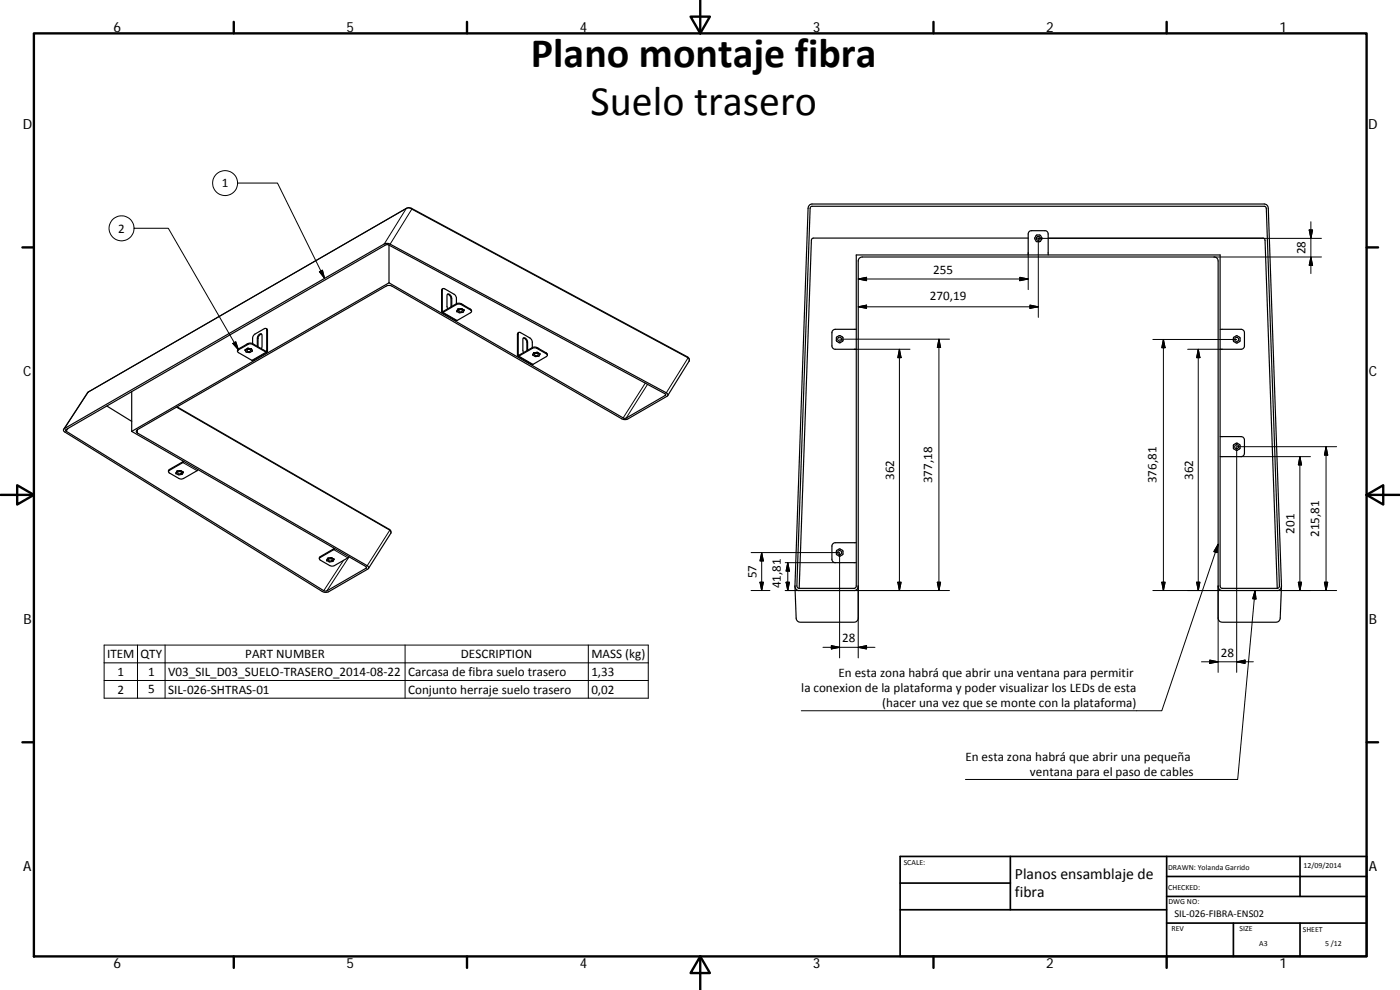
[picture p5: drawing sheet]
<svg xmlns="http://www.w3.org/2000/svg" width="420mm" height="297mm" viewBox="0 0 420 297" stroke-linecap="round" stroke-linejoin="round" font-family="sans-serif">
<g fill="none" stroke="#000" stroke-width=".36">
<path d="M116.7 73.5v11.4M243.3 62.1l.4-.2 136 .1 .3 .5 4 113.3-.2 .5-.4 .2h-16.6l-.6-.5v-99.5h-109.2v99.5l-.6 .5-16.9-.1-.3-.6 3.9-113.3zM308.6 71.4h-64.5l-.5 .4-3.8 104.7M308.6 76.5v-6.5l.4-.6 .6-.2h4l.8 .4 .2 .6v6.3M311 70.6h1.3l.4 1-.4 .8h-1.3l-.5-1zM311 71.4h1.2M314.6 71.4h64.5l.5 .4 3.7 104.7M79.9 98.6l.4 .5-.1 6.6h-.3l-4.7-2.5-.6 .1-3 1.7-.3 .5 4.4 2.7 4.4-2.5M116.7 84.9l70.4 40.6h.8l11.8-6.9-.2-.5-83.3-44.7-96.5 55.5 .2 .5 77.3 47.8 .6 .2 12-6.9 .2-.4-70.5-40.7M116.7 84.9l-77.2 44.5M132.9 86.6l.5 .1 3.2 1.8 .4 .8v1.8l-4.2 2.4zM133 86.6l-.5 .6 .1 6.5h.4l4-2.3 .6-.2 .8 .2 2.8 1.6 .3 .5-4.4 2.7-4.4-2.5"/>
<path d="M134.3 88.3a1.34 1.34 0 0 1 1 1.3v2.5M135.6 92v-2.5a1.05 1.05 0 0 0-1.4-1.1l-.1 3.6 .3 .6M137 91.1h1.4l2.9 1.8 .2 .5M137.4 92.8l-.2 .7a1.58 1.58 0 0 0 1.9 .1l.2-.5M137.4 92.8h.1M137.5 92.7l-.1 .1M137.7 93.1a.57 .57 0 0 1 .6-.3 .57 .57 0 0 1 .4 .6 .59 .59 0 0 1-.6 .2 .59 .59 0 0 1-.4-.5zM138.4 92.6h.2M138.4 92.6l-.9 .1M138.4 92.6h.1M138.5 92.6h.1M138.6 92.6l.6 .4"/>
<path d="M138.6 92.6h.1M138.7 91.3l.3 .2M139.2 93l.1 .1M139.3 93.1h.1M155.7 99.8l.4-.1 3.1 1.8 .5 1 .1 1.8-4.2 2.4zM155.7 99.7l-.4 .6v6.3l.2 .3 4.8-2.5h.7l3 1.8 .3 .4-.3 .4-4.2 2.4-4.4-2.5M257 98.8h-6.5l-.6 .4-.2 .6v4l.4 .8 .6 .2h6.3M366.2 98.8h6.5l.5 .4 .3 .6v4l-.4 .8-.6 .2h-6.3M39.5 117.5v11.9M73.6 105.1h.1M73.6 105.1l.2 .5a1.51 1.51 0 0 0 1.9-.2v-.1M73.6 104.9v.2"/>
<path d="M74.2 103.2l-.3 .2M74.2 104.9a.49 .49 0 0 1 .7-.2 .49 .49 0 0 1 .2 .7 .49 .49 0 0 1-.7 .2 .49 .49 0 0 1-.2-.7zM74.3 104.6l-.7 .3M74.3 104.5v.1M74.3 104.5h.1M74.5 104.5h-.2M74.5 104.5l-.2 .1M74.5 104.5l.8 .2M74.5 104.5h.1M75.3 104.7l.2 .1M75.3 104.7h.1M75.5 104.7l.2 .6"/>
<path d="M75.5 104.8l.2 .5M75.5 104.8h.1M75.8 103.1l-.6-.2-.8 .2-2.8 1.6-.3 .7M76.4 100.4l3-1.8 .6 .1v6.7l-4.2-2.3v-1.8zM77.2 103.9v-2.4a1.02 1.02 0 0 1 1.3-1.2l.1 3.6-.1 .7M78.5 100.3a1.34 1.34 0 0 0-1.1 1.3v2.4M157 101.5a1.24 1.24 0 0 1 1.1 1.3v2.4M158.3 105.1v-2.4a.9 .9 0 0 0-.3-1.1 .9 .9 0 0 0-1.1 0v3.5l.2 .7M159.8 104.3l1.2-.1 3 1.7 .3 .7M159.9 106.4v.1M160.1 106l-.2 .5M160.1 105.9v.1"/>
<path d="M160.2 105.9h-.1M160.3 105.9h-.1M160.3 105.9l-.2 .1M160.3 105.9h.1M160.4 106.2a.6 .6 0 0 1 .7-.2 .6 .6 0 0 1 .4 .5 .59 .59 0 0 1-.6 .3 .59 .59 0 0 1-.5-.6zM161.1 105.8h.3M161.1 105.8l-.8 .1M161.1 105.7l-.8 .2M161.1 105.7v.1M161.1 105.7l.3 .1M161.2 105.7l.1 .1M161.4 105.8l.6 .4"/>
<path d="M161.4 104.4l.3 .2M162 106.2v.1M162 106.3l-.2 .5a1.46 1.46 0 0 1-1.9-.3M200.4 118.7l6.4-10.3a.92 .92 0 0 0-.4-1.3l-82.9-44.6-1-.2-95.9 55.3-7.5 11.2M251.1 101.1l.8-.4 1 .4 .1 1.1-1.1 .6-.9-.6zM370.3 101.2l1-.4 .7 .4v1.3l-1 .4-.7-.4zM19.2 128.7l96.1-55.5 .6-.2 1.2 .3 82.9 44.6a.58 .58 0 0 1 .4 .4 .58 .58 0 0 1-.3 .6l-11.7 6.8-.7 .2-.9-.1-69.2-40-1-.2-.7 .2-75 43.4v.5l.3 .2 69 39.8a.56 .56 0 0 1 .4 .5 .56 .56 0 0 1-.3 .6l-11.7 6.8-.9 .1-1-.2-77.3-47.9-.3-.4zM32.1 121.8l7.4 4.6M53.1 122.1l63.7 36.7a.92 .92 0 0 1 .4 1.3l-6.6 10.5M55 138.4l-4.3 2.5-.1 .6M55.2 138.5l-4.5 2.7v.6l3 1.8 .8 .1 4.9-2.8M366.2 131h6.3l.6 .2 .4 .8v4l-.4 .8-.6 .2h-6.3"/>
<path d="M370.3 133.4l1-.4 .7 .4v1.3l-1 .4-.7-.4zM53.1 141.5l-.2 .6a1.58 1.58 0 0 0 1.8 .1l.3-.4M53.1 141.4v.1M53.2 141.4h.1M53.2 141.4l-.1 .1M53.3 141.7a.53 .53 0 0 1 .7-.3 .53 .53 0 0 1 .3 .7 .57 .57 0 0 1-.6 .1 .57 .57 0 0 1-.4-.5zM54 141.2h.1M54 141.2h.3M54 141.2l-.8 .2M54.1 141.2h.1M54.3 141.2l.6 .4M54.9 141.6l.1 .2"/>
<path d="M54.9 141.6l.1 .1M55 141.7v.1M98.3 167.6l-.1 .6a1.51 1.51 0 0 0 1.8 .2l.2-.5M98.5 167.5l-.2 .1M98.7 167.7a.49 .49 0 0 1 .7-.2 .49 .49 0 0 1 .2 .7 .49 .49 0 0 1-.7 .2 .49 .49 0 0 1-.2-.7zM99.3 167.3l.3 .1M99.3 167.3l-.8 .2M99.4 167.3h.1M99.6 167.4h.1M99.6 167.4l.6 .3M99.6 167.4l.6 .4M100.2 167.7v.2"/>
<path d="M100.2 167.7v.1M100.2 167.8v.1M100.3 164.5l-4.2 2.5-.2 .7M100.5 164.6l-4.5 2.7-.1 .5 3.1 1.9 .8 .2 4.9-2.9M238.6 175.9l.3 9.5a1.23 1.23 0 0 0 1.2 1.3h16.3a1.26 1.26 0 0 0 1.2-1.3v-107.1l.2-.8 1-.4h105.6l.9 .4 .3 .8v107.1a1.22 1.22 0 0 0 1.2 1.3h16.2a1.23 1.23 0 0 0 1.2-1.3l.4-9.5M251.1 165.1l.8-.4 1 .4 .1 1.1-1.1 .7-.9-.7zM257 162.8l-6.5 .1-.6 .3-.2 .6v4l.4 .8 .6 .2h6.3M365.6 175.8a1.24 1.24 0 0 0 1.2 1.4h16.6a1.28 1.28 0 0 0 1.2-1.4l-4-113.3a1.27 1.27 0 0 0-1.2-1.3h-135.7a1.31 1.31 0 0 0-1.2 1.3l-3.9 113.3a1.25 1.25 0 0 0 1.2 1.4h16.6a1.24 1.24 0 0 0 1.2-1.4"/>
<circle cx="311.6" cy="71.5" r=".6"/>
<circle cx="252" cy="101.8" r=".6"/>
<circle cx="371.2" cy="101.8" r=".61"/>
<circle cx="371.1" cy="134.1" r=".6"/>
<circle cx="252" cy="165.8" r=".6"/>
</g>
<g fill="none" stroke="#000" stroke-width=".3">
<path d="M71.3 54.9a3.7 3.7 0 0 1-5.5 3.3 3.7 3.7 0 0 1-.3-6.4 3.7 3.7 0 0 1 5.8 2.7v.4h12l14.1 28.6M40.2 68.5a3.8 3.8 0 0 1-5.3 3.5 3.8 3.8 0 0 1-.8-6.3 3.8 3.8 0 0 1 6 1.9l.1 .9h10.3l21.1 36.5v-.3M115.3 73.2l6.6-10.7-95.7 55.4M122 62.5l.9-.1 .7 .4-6.5 10.5M123.5 62.5l.1 .3 82.9 44.6-6.5 10.5M308.6 75.9v11M364.4 77.1h32.2M392.9 69h1l-.5 2.5zM393.4 66.5v15.6M393.4 77.1l.5 2.5h-1zM396.6 71.5h-85v23.7M80 99l.3 .1"/>
<path d="M95.9 81.5l.9-.4 .6 2.4zM132.5 93.5h.5v.2l4.2 2.5M132.7 87.1l-.2 .1M135.6 89.5l-.3 .1M137 91.1v.3M138.4 91.1v.3M141.2 92.8v.2M257.6 92.1l2.5-.6v1zM257.6 83.7l2.5-.5v1zM257.6 92.1h54M257.6 83.7h51M306.1 83.2l2.5 .5-2.5 .5z"/>
<path d="M309.1 91.5l2.5 .6-2.5 .4zM26.6 117.6l-7.3 11M69.9 103.1l.8-.5 .9 2.4zM74.4 103.1v.3M75.8 103.1v.3M77.2 101.5l.2 .1M80.3 105.4l-.3-.1-.1 .4-4.3 2.4M155.3 106.6h.4v.2l4.3 2.5M155.5 100.2l-.2 .1M158.3 102.7l-.2 .1M159.8 104.3v.2M161.2 104.3v.2"/>
<path d="M164 105.9v.3M193.7 114.9l-6.7 10.5M194.3 115.3l-6.4 10.2M199.8 118.4l-.2 .3M206.4 107.1l.5 .8-.1 .5M252 101.8h33M256.4 104.8h16.7M269.9 104.8v72.4M269.9 104.8l.5 2.5h-1zM281.8 101.8v75.4M281.8 101.8l.5 2.5h-1zM346 101.9h25.1"/>
<path d="M349.2 101.9v75.3M349.2 101.9l.5 2.4h-1zM356.4 104.8h10.4M359.6 104.8v72.4M359.6 104.8l.5 2.5h-1zM20.4 128.5l-.5 .9M41.2 128.9v1M53 122.2l64 36.9 .3 .5-.1 .5M54.9 138.5v.3l4.2 2.4M372.5 137h20.8M390.1 137l.5 2.5h-1zM390.1 137v40.2"/>
<path d="M398 134l.5 2.5h-1zM398 134v43.2M401.1 134h-30v67.7M50.9 140.9v.2M116.8 158.8l.2 .3-6.8 10.6M96.1 167v.3M100.2 164.7v.2l4.2 2.5M103.1 168.1l-5.9 9.1M104.8 167.1l-6.7 10.2M110 170.2l-.2 .3M225.4 165.8h26.6v31.6M225.4 177.2h5.7"/>
<path d="M228.1 174.7h1l-.5 2.5zM228.6 165.8v11.4M228.6 165.8l.5 2.5h-1zM235.7 168.8h15M235.9 174.7h1l-.5 2.5zM236.4 168.8l.5 2.5h-1zM236.4 168.8v8.4M239.8 177.2h-4.1M256.4 177.2h28.6M257.6 175.8v21.6M269.4 174.7h1l-.5 2.5zM281.3 174.7h1l-.5 2.5z"/>
<path d="M346 177.2h20.8M348.7 174.7h1l-.5 2.5zM359.1 174.7h1l-.5 2.5zM365.6 175.8v25.9M365.6 163.3l-.4 2.5-.9-.3zM365.6 163.3l-16.9 50h-108.2M376.6 177.2l-5.2 56.7h-81.7M376.6 177.2l.3 2.5-.9-.1zM383.4 177.2h17.7M389.6 174.7h1l-.5 2.5zM397.5 174.7h1l-.5 2.5zM31.3 193.5h163.3v16h-163.3z"/>
<path d="M31.3 198.9h163.3M41.3 193.5v16M49.5 193.5v16M121.6 193.5v16M176.6 193.5v16M247 194.2h15.6M249.5 193.7l2.5 .5-2.5 .5zM257.6 194.2l2.5-.5v1zM360.6 198.6h15.5M363.1 198.1l2.5 .5-2.5 .5zM371.1 198.6l2.6-.5v1zM31.3 204.2h163.3"/>
</g>
<g fill="#000">
<circle cx="137.1" cy="93.3" r=".18"/>
<circle cx="137.4" cy="92.8" r=".18"/>
<circle cx="137.5" cy="92.7" r=".18"/>
<circle cx="138.4" cy="92.6" r=".18"/>
<circle cx="73.6" cy="104.9" r=".18"/>
<circle cx="74.3" cy="104.6" r=".18"/>
<circle cx="74.4" cy="104.5" r=".18"/>
<circle cx="161.2" cy="105.7" r=".18"/>
<circle cx="161.3" cy="105.7" r=".18"/>
<circle cx="161.4" cy="105.8" r=".18"/>
<circle cx="52.8" cy="141.9" r=".18"/>
<circle cx="53.1" cy="141.4" r=".18"/>
<circle cx="54.9" cy="141.6" r=".18"/>
<circle cx="98.1" cy="168.1" r=".18"/>
<circle cx="98.4" cy="167.5" r=".18"/>
<circle cx="99.3" cy="167.3" r=".18"/>
<circle cx="99.4" cy="167.3" r=".18"/>
</g>
<g fill="none" stroke="#000" stroke-width=".71">
<path d="M10.2 10h399.9v277h-399.9zM70.2 6.6v3.4M140.2 6.6v3.4M207.3 5h5.8l-2.9 5zM210.2 0v10M280.2 6.6v3.4M350.1 6.6v3.4M6.7 74.2h3.5M410.1 74.2h3.5M.2 148.5h10M5.2 145.6l5 2.9-5 2.9zM410.1 148.5l5-2.9v5.8z"/>
<path d="M410.1 148.5h10M6.7 222.7h3.5M410.1 222.7h3.5M70.2 287v3.4M140.2 287v3.4M210.2 287l2.9 5h-5.8zM210.2 287v10M280.2 287v3.4M350.1 287v3.4"/>
</g>
<path d="M270.1 257h140v30h-140zM303.2 257v16M350.1 257v30M390.2 257v12M270.1 265h33.1M270.1 273h80M350.1 277h60M350.1 269h60M350.1 263h60M370.2 277v10M390.2 277v10" fill="none" stroke="#000" stroke-width=".51"/>
<g fill="#000" stroke="#000" stroke-width=".3">
<path d="M392.9 69h1l-.5 2.5zM393.4 77.1l.5 2.5h-1zM95.9 81.5l.9-.4 .6 2.4zM257.6 92.1l2.5-.6v1zM257.6 83.7l2.5-.5v1zM306.1 83.2l2.5 .5-2.5 .5zM309.1 91.5l2.5 .6-2.5 .4zM69.9 103.1l.8-.5 .9 2.4zM269.9 104.8l.5 2.5h-1zM281.8 101.8l.5 2.5h-1zM349.2 101.9l.5 2.4h-1zM359.6 104.8l.5 2.5h-1z"/>
<path d="M390.1 137l.5 2.5h-1zM398 134l.5 2.5h-1zM228.1 174.7h1l-.5 2.5zM228.6 165.8l.5 2.5h-1zM235.9 174.7h1l-.5 2.5zM236.4 168.8l.5 2.5h-1zM269.4 174.7h1l-.5 2.5zM281.3 174.7h1l-.5 2.5zM348.7 174.7h1l-.5 2.5zM359.1 174.7h1l-.5 2.5zM365.6 163.3l-.4 2.5-.9-.3zM376.6 177.2l.3 2.5-.9-.1z"/>
<path d="M389.6 174.7h1l-.5 2.5zM397.5 174.7h1l-.5 2.5zM249.5 193.7l2.5 .5-2.5 .5zM257.6 194.2l2.5-.5v1zM363.1 198.1l2.5 .5-2.5 .5zM371.1 198.6l2.6-.5v1z"/>
</g>
<g font-size="12.6">
<text x="159.4" y="20">Plano montaje fibra</text>
<text x="177.2" y="34.4">Suelo trasero</text>
</g>
<g font-size="4.7">
<text x="304.6" y="263.9">Planos ensamblaje de</text>
<text x="304.6" y="269.3">fibra</text>
</g>
<g font-size="4.2">
<text x="34" y="9.6">6</text>
<text x="104" y="9.6">5</text>
<text x="174" y="9.6">4</text>
<text x="244" y="9.6">3</text>
<text x="314" y="9.6">2</text>
<text x="384" y="9.6">1</text>
<text x="6.8" y="38.7">D</text>
<text x="410.6" y="38.7">D</text>
<text x="7" y="112.9">C</text>
<text x="410.8" y="112.9">C</text>
<text x="7" y="187.1">B</text>
<text x="410.8" y="187.1">B</text>
<text x="7" y="261.3">A</text>
<text x="410.8" y="261.3">A</text>
<text x="34" y="290.4">6</text>
<text x="104" y="290.4">5</text>
<text x="174" y="290.4">4</text>
<text x="244" y="290.4">3</text>
<text x="314" y="290.4">2</text>
<text x="384" y="290.4">1</text>
</g>
<g font-size="3.9">
<text x="66.6" y="56.2">1</text>
<text x="35.5" y="69.8">2</text>
<text x="391.8" y="76.3" transform="rotate(-90 391.8 76.3)">28</text>
<text x="280" y="82.2">255</text>
<text x="279.1" y="90">270,19</text>
<text x="268.3" y="144" transform="rotate(-90 268.3 144)">362</text>
<text x="279.7" y="145" transform="rotate(-90 279.7 145)">377,18</text>
<text x="347.1" y="145" transform="rotate(-90 347.1 145)">376,81</text>
<text x="358" y="144" transform="rotate(-90 358 144)">362</text>
<text x="388.5" y="160.1" transform="rotate(-90 388.5 160.1)">201</text>
<text x="395.9" y="161.1" transform="rotate(-90 395.9 161.1)">215,81</text>
<text x="227" y="173.5" transform="rotate(-90 227 173.5)">57</text>
<text x="234.3" y="176.5" transform="rotate(-90 234.3 176.5)">41,81</text>
<text x="32.2" y="197.4">ITEM</text>
<text x="42.2" y="197.4">QTY</text>
<text x="73.6" y="197.4">PART NUMBER</text>
<text x="138.3" y="197.4">DESCRIPTION</text>
<text x="177.5" y="197.5">MASS (kg)</text>
<text x="252.8" y="192.7">28</text>
<text x="366.3" y="197">28</text>
<text x="35.3" y="202.8">1</text>
<text x="44.4" y="202.8">1</text>
<text x="50.5" y="202.8">V03_SIL_D03_SUELO‐TRASERO_2014‐08‐22</text>
<text x="122.5" y="202.9">Carcasa de fibra suelo trasero</text>
<text x="177.5" y="202.8">1,33</text>
<text x="251.7" y="203.2">En esta zona habrá que abrir una ventana para permitir</text>
<text x="35.3" y="208.1">2</text>
<text x="44.4" y="208.1">5</text>
<text x="50.5" y="208.1">SIL‐026‐SHTRAS‐01</text>
<text x="122.5" y="208.2">Conjunto herraje suelo trasero</text>
<text x="177.5" y="208.1">0,02</text>
<text x="240.5" y="207.7">la conexion de la plataforma y poder visualizar los LEDs de esta</text>
<text x="264.8" y="212.2">(hacer una vez que se monte con la plataforma)</text>
<text x="289.7" y="228.3">En esta zona habrá que abrir una pequeña</text>
<text x="309.1" y="232.8">ventana para el paso de cables</text>
</g>
<text font-size="3.1" x="352.5" y="275.2">SIL‐026‐FIBRA‐ENS02</text>
<g font-size="2.4">
<text x="271.2" y="259.7">SCALE:</text>
<text x="350.6" y="260.9">DRAWN: Yolanda Garrido</text>
<text x="391.2" y="260.6">12/09/2014</text>
<text x="350.6" y="267">CHECKED:</text>
<text x="350.6" y="271.4">DWG NO:</text>
<text x="351.6" y="279.3">REV</text>
<text x="372" y="279.4">SIZE</text>
<text x="391" y="279.5">SHEET</text>
<text x="377.9" y="283.8">A3</text>
<text x="397.7" y="283.8">5 /12</text>
</g>
</svg>
